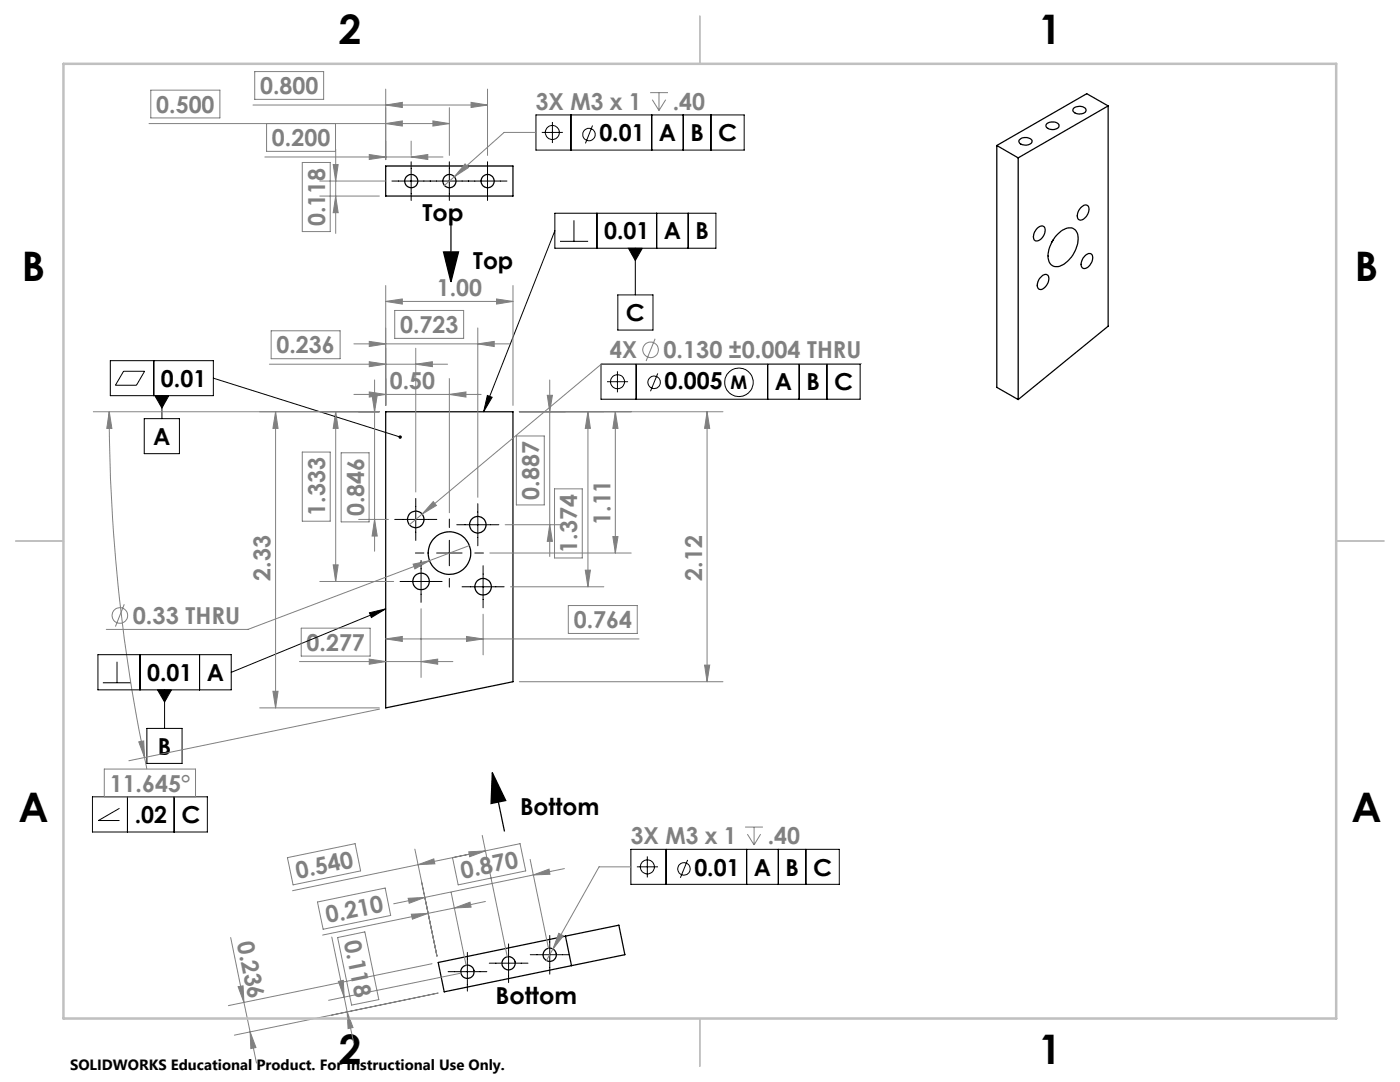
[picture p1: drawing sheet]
<svg xmlns="http://www.w3.org/2000/svg" width="279mm" height="216mm" viewBox="0 0 279 216" stroke-linecap="round" stroke-linejoin="round" font-family="sans-serif">
<g fill="none" stroke="#000" stroke-width=".25">
<path d="M77 33.1h25.4v6h-25.4zM198.9 29l4.3 2.5M198.9 29v48.3l4.3 2.4M203.2 31.5v48.2M203.4 27.9a1.69 1.69 0 0 1 2.6 .3 1.52 1.52 0 0 1-2.3 .6l-.3-.4zM208.9 24.7a1.62 1.62 0 0 1 2.4 .3 1.3 1.3 0 0 1-1.8 .8 .69 .69 0 0 1-.6-1.1zM214.3 21.6a1.67 1.67 0 0 1 2.4 .3 1.22 1.22 0 0 1-1.6 .8 .77 .77 0 0 1-.8-.3 .77 .77 0 0 1 0-.8zM221.2 21.1l-4.3-2.4-18 10.3M221.2 21.1l-18 10.4M221.2 21.1v44l-18 14.6M88.5 50.3h3l-1.5 6zM90 44.3v12"/>
<path d="M207.1 45.4a.85 .85 0 0 1 1.2-.2 .85 .85 0 0 1 .2 1.2 1.86 1.86 0 0 1-1.9 1.6 1.81 1.81 0 0 1 .5-2.6zM207.9 55.1a.83 .83 0 0 1 1.2-.2 .83 .83 0 0 1 .2 1.2 1.86 1.86 0 0 1-1.9 1.6 1.75 1.75 0 0 1 .5-2.6zM210.2 47.9l-.3 .4M210.9 46.9a2.93 2.93 0 0 1 3.4-1.2 3 3 0 0 1 .5 3.6 5.8 5.8 0 0 1-3.6 3.9 1.78 1.78 0 0 1-2-2.1 6.7 6.7 0 0 1 1.7-4.2zM215.7 41.5a.97 .97 0 0 1 1.5-.3 2.18 2.18 0 0 1-1.7 2.7 1.42 1.42 0 0 1 0-2.2zM216.6 50.9a.79 .79 0 0 1 1.1-.3 .79 .79 0 0 1 .4 1 1.91 1.91 0 0 1-2 1.9 1.68 1.68 0 0 1 .4-2.4zM77 82.2h25.4v53.8l-25.4 5.3zM98.2 154.2l2.7 5.5-2.9 .6zM98.2 154.2l2.5 11.7M112.9 186.8l-25.4 5.3 1.2 5.8 25.4-5.2M112.9 186.8l1.2 5.9M112.9 186.8l10.6-2.2 1.2 5.9-10.6 2.2"/>
<circle cx="82.1" cy="36.1" r="1.32"/>
<circle cx="89.7" cy="36.1" r="1.32"/>
<circle cx="97.3" cy="36.1" r="1.32"/>
<circle cx="83" cy="103.6" r="1.66"/>
<circle cx="84" cy="116" r="1.66"/>
<circle cx="89.7" cy="110.4" r="4.3"/>
<circle cx="95.3" cy="104.7" r="1.65"/>
<circle cx="96.4" cy="117.1" r="1.65"/>
<circle cx="93.3" cy="193.9" r="1.32"/>
<circle cx="101.5" cy="192.2" r="1.32"/>
<circle cx="109.7" cy="190.5" r="1.32"/>
</g>
<g fill="none" stroke="#808080" stroke-width=".2">
<path d="M30.1 18h13.8v5.5h-13.8zM50.8 14.3h13.8v5.5h-13.8zM77 17.8v14.1M97.3 17.8v13.2M129.8 18.5h3.5M130.2 19.9l1.3 2.1M131.5 18.5v3.5M132.9 19.9l-1.4 2.1M29.7 24.7h60M50.5 21h46.8M52.8 31.3h35.6M53.2 24.7v5.5h13.8v-5.5"/>
<path d="M60.3 32.4h5.6v13.8h-5.6zM63.8 36.1h13.1M63.8 39.1h11.9M66.5 32.8h1l-.5 3.3zM67 39.1l.5 3.3h-1zM67 29.8v16.8M73.7 30.8l3.3 .5-3.3 .5zM77 24.7l3.3-.6v1.1zM77 21l3.3-.6v1zM82.1 31.3l3.3-.5v1zM82.1 28.2v2.8M86.4 24.1l3.3 .6-3.3 .5z"/>
<path d="M89.7 21.5v9.5M90.7 35.3l-2 1.7M92.8 32.7l.7 .7-2.8 1.9zM94 20.4l3.3 .6-3.3 .4zM107 26.4h-6.4l-9.9 8.9M77 57v23.9M99.1 59.7l3.3 .4-3.3 .6zM102.4 57v23.9M53.8 72.7h35.5M54.1 66h13.8v5.6h-13.8zM70.6 68.6h31.1M70.6 78.7h25.4"/>
<path d="M73.7 72.2l3.3 .5-3.3 .5zM73.7 68.1l3.3 .5-3.3 .5zM73.7 78.2l3.3 .5-3.3 .5zM74.3 78.9h1l-.5 3.3zM74.8 75.8v34.2M77 60.1l3.3-.4v1zM77 60.1h25.4M78.8 61.9h13.7v5.6h-13.7zM83 72.7l3.3-.5v1zM83 69.5v28.7M89.7 78.7l3.3-.5v1zM89.7 75.5v26.8"/>
<path d="M95.4 68.6l3.2-.5v1zM95.4 65.4v33.8M109.2 78.9h1l-.5 3.3zM109.7 75.8v35.3M130.7 67.6l-1.8 4.4M171.9 72.6h-51.8l-35.9 30M18.6 82.2h57.1M21.8 82.2l.5 3.3h-1zM21.8 82.2a340.1 340.1 0 0 0 7.1 69M55 82.2l.5 3.3h-1zM55 82.2v59.1M60.3 90.2h5.6v13.8h-5.6z"/>
<path d="M67 82.2l.5 3.3h-1zM67 82.2v33.8M68.1 90.3h5.6v13.8h-5.6zM103 87h5.6v13.8h-5.6zM103.6 82.2h40.7M110.7 97.5h5.5v13.8h-5.5zM117.3 82.2l.5 3.3h-1zM117.3 82.2v34.9M122.8 82.2l.5 3.3h-1zM122.8 82.2v28.1M141.1 82.2l.5 3.3h-1zM141.1 82.2v53.8"/>
<path d="M63.8 116h14.8M66.5 112.7h1l-.5 3.3zM71.6 103.6h5.9M74.8 103.6l.5 3.4h-1zM82.4 112.6l3.3-.7-2.9 1.6zM84.2 102.6l-2.5 2.1M86.5 100.1l.6 .8-2.9 1.7zM93.7 108.9l-44.2 16.7h-28.3M97.8 110.3h28.2M100.8 104.7h12.1M101.9 117.1h18.6M109.7 104.7l.5 3.3h-1z"/>
<path d="M116.8 113.8h1l-.5 3.3zM122.3 107.1h1l-.5 3.2zM24.8 120.6l-1.8 4.4M54.5 137.9h1l-.5 3.4zM59.8 132h30.6M60.1 125.3h13.8v5.6h-13.8zM73.7 131.5l3.3 .5-3.3 .5zM77 127.5l3.3-.5v1zM77 127.5h50.5M84 132l3.3-.5v1zM84 121.5v13.7M93.1 127l3.3 .5-3.3 .5z"/>
<path d="M96.4 122.6v8.1M103.6 136h40.7M113.4 120.8h13.8v5.6h-13.8zM140.6 132.7h1l-.5 3.3zM20.8 153.5h18.2v5.5h-18.2zM27.7 148l1-.2 .2 3.4zM28.9 151.2l.4 2.3M51.8 141.3h23.9M75.7 141.5l-50 10.3M57.4 171.1l13.5-2.8 1.1 5.5-13.5 2.8zM63.4 180l13.5-2.8 1.1 5.5-13.5 2.7zM81.5 179.2l3.3-.1-3.1 1.1z"/>
<path d="M82.8 169.4l4.4 21.4M83.4 172.5l3.2-1.1 .2 1zM83.4 172.5l-25 5.2M84.8 179.1l-6.2 1.2M90 178l3 14.7M90.3 171.1l13.5-2.8 1.1 5.5-13.5 2.8zM93.6 170l3.3-.2-3.2 1.2zM96.2 166.7l5 24.3M96.9 179.9l-6.2 1.3M96.9 169.8l-13.5 2.7M105.8 171.5l3.7 17.8M106.4 174.6l3.2-1.2 .1 1z"/>
<path d="M106.4 174.6l-21.6 4.5M112.6 173.3l-6.2 1.3M125.9 173h-6.3l-9.3 16.4M148.7 165h3.6M149.2 166.4l1.3 2.2M150.5 165v3.6M151.8 166.4l-1.3 2.2M46 187.1l2.7 12.9M47.5 196.9l1-.2 .2 3.3zM66.2 187l3.1 14.9M67.4 187.1l5.4-1.2 2.8 13.6-5.4 1.1zM67.5 195.8l1-.2 .2 3.4z"/>
<path d="M82.1 182.4l3.3-.2-3.1 1.2zM86.2 192.3l-40.6 8.4M87.4 198.2l-40.6 8.4M90.7 181.2l3.1-1.2 .2 1zM90.7 181.2l-26.3 5.4M92 194.2l-26.4 5.4M110.3 189.4l-1.3 2.3M111.5 186.2l.9 .5-2.1 2.7zM48.7 200l1.2 5.9M49.9 205.9l1.2 3.1-1 .2zM49.9 205.9l1.3 6.2M69.3 201.9l1.1 3.1-.9 .2z"/>
<path d="M69.3 201.9l1.3 6.2"/>
<circle cx="129.9" cy="69.8" r="1.55"/>
<circle cx="23.9" cy="122.8" r="1.56"/>
</g>
<g fill="none" stroke="#000" stroke-width=".2">
<path d="M78.2 36.1h23M82.1 32.3v7.7M89.7 32.3v7.7M97.3 32.3v7.7M107 22.9h41.5v7.1h-41.5zM108.1 26.4h4.2M110.2 24.3v4.2M113.9 22.9v7.1M118.3 25l-1.5 3.6M130.1 22.9v7.1M136.3 22.9v7.1M141.9 22.9v7.1"/>
<path d="M110.7 42.5h32.2v7h-32.2zM110.7 46l-14.2 36.2M111.8 48.2h5.6M114.5 44v4.2M119.1 42.5v7M123.3 58.8h7v7.1h-7zM125.4 49.5h2.8l-1.4 2.5zM126.8 49.5v9.3M131.1 42.5v7M137.3 42.5v7M22 72h20.6v7h-20.6zM24.7 74.1h4.2l-1.7 2.8h-4.2z"/>
<path d="M30.7 72v7M30.9 79h2.8l-1.4 2.4zM32.3 79v4.5M42.6 75.5l37.3 11.7M97.3 78.9l.9 .4-1.7 2.9zM119.9 72.7h51.8v7h-51.8zM121.1 76.2h4.2M123.2 74.1v4.2M127 72.7v7M131.3 74.5l-1.5 3.6M153.2 72.7v7M159.5 72.7v7"/>
<path d="M165 72.7v7M28.8 83.5h7v7h-7zM83 99.4v8.4M78.8 103.6h8.4M79.8 116h8.4M82.9 110.3h1.7M84 111.8v8.4M87.1 110.3h5.1M89.7 103.6v1.7M89.7 107.8v5.1M89.7 115.4v1.8M91.2 104.7h8.4"/>
<path d="M92.2 117.1h8.4M94.8 110.3h1.7M95.4 100.5v8.4M96.4 112.9v8.4M19.5 130.6h26.6v7.1h-26.6zM20.5 136.2h5.6M23.4 132v4.2M27.9 130.6v7.1M31.4 137.7h2.8l-1.4 2.4zM32.8 137.7v7.6M39.8 130.6v7.1M73.7 122.3l3.3-.8-2.9 1.7z"/>
<path d="M77 121.5l-30.9 12.7M18.5 159h22.9v7h-22.9zM25.4 159v7M29.3 145.3h7v7h-7zM34.7 159v7M23.8 161.3l-4.2 2.4h4.2M125.9 169.5h41.6v7h-41.6zM127.1 173h4.2M129.2 170.9v4.2M132.9 169.5v7M137.2 171.6l-1.4 3.6M149 169.5v7"/>
<path d="M155.3 169.5v7M160.8 169.5v7M89.4 193.9h7.8M93.3 190v7.8M97.6 192.2h7.8M101.5 188.3v7.8M105.8 190.5h7.8M109.7 186.7v7.7"/>
<circle cx="110.2" cy="26.4" r="1.4"/>
<circle cx="117.5" cy="26.9" r="1.24"/>
<circle cx="123.2" cy="76.2" r="1.4"/>
<circle cx="130.5" cy="76.3" r="1.25"/>
<circle cx="147.5" cy="76.3" r="2.85"/>
<circle cx="129.2" cy="173" r="1.4"/>
<circle cx="136.5" cy="173.4" r="1.26"/>
</g>
<path d="M139.7 3.2v9.5M3.1 107.9h9.6M266.7 107.9h9.5M139.7 203.2v9.6" fill="none" stroke="#c0c0c0" stroke-width=".25"/>
<path d="M12.7 12.7h254v190.5h-254z" fill="none" stroke="#c0c0c0" stroke-width=".5"/>
<g fill="#000">
<path d="M88.5 50.3h3l-1.5 6zM98.2 154.2l2.7 5.5-2.9 .6z"/>
<path d="M79.6 87v.1a.34 .34 0 0 0 .1 .4 .34 .34 0 0 0 .5-.2l-.3-.1h.3a.34 .34 0 0 0-.2-.3 .34 .34 0 0 0-.4 .1zM73.7 122.3l3.3-.8-2.9 1.7zM97.3 78.9l.9 .4-1.7 2.9zM30.9 79l1.4 2.4 1.4-2.4zM31.4 137.7l1.4 2.4 1.4-2.4zM125.4 49.5l1.4 2.5 1.4-2.5z"/>
</g>
<g fill="#808080">
<path d="M83 72.7l3.3-.5v1zM73.7 72.2l3.3 .5-3.3 .5zM95.4 68.6l3.2-.5v1zM73.7 68.1l3.3 .5-3.3 .5zM84 132l3.3-.5v1zM73.7 131.5l3.3 .5-3.3 .5zM93.1 127l3.3 .5-3.3 .5zM77 127.5l3.3-.5v1zM89.7 78.7l3.3-.5v1zM73.7 78.2l3.3 .5-3.3 .5zM86.4 24.1l3.3 .6-3.3 .5zM77 24.7l3.3-.6v1.1z"/>
<path d="M86.5 100.1l-2.3 2.5 2.9-1.7zM82.4 112.6l.4 .9 2.9-1.6zM21.8 82.2l.5 3.3h-1zM27.7 148l1-.2 .2 3.4zM92.8 32.7l-2.1 2.6 2.8-1.9zM111.5 186.2l-1.2 3.2 2.1-2.7z"/>
<path d="M82.1 31.3l3.3-.5v1zM73.7 30.8l3.3 .5-3.3 .5zM94 20.4l3.3 .6-3.3 .4zM77 21l3.3-.6v1z"/>
<path d="M90.7 181.2l3.1-1.2 .2 1zM82.1 182.4l3.3-.2-3.1 1.2zM93.6 170l3.3-.2-3.2 1.2zM83.4 172.5l3.2-1.1 .2 1zM106.4 174.6l3.2-1.2 .1 1zM81.5 179.2l3.3-.1-3.1 1.1z"/>
<path d="M54.5 137.9h1l-.5 3.4zM55 82.2l.5 3.3h-1zM74.8 103.6l.5 3.4h-1zM74.3 78.9h1l-.5 3.3zM66.5 112.7h1l-.5 3.3zM67 82.2l.5 3.3h-1zM116.8 113.8h1l-.5 3.3zM117.3 82.2l.5 3.3h-1zM109.7 104.7l.5 3.3h-1zM109.2 78.9h1l-.5 3.3z"/>
<path d="M66.5 32.8h1l-.5 3.3zM67 39.1l.5 3.3h-1z"/>
<path d="M141.1 82.2l.5 3.3h-1zM140.6 132.7h1l-.5 3.3zM122.8 82.2l.5 3.3h-1zM122.3 107.1h1l-.5 3.2z"/>
<path d="M67.5 195.8l1-.2 .2 3.4zM69.3 201.9l1.1 3.1-.9 .2zM47.5 196.9l1-.2 .2 3.3zM49.9 205.9l1.2 3.1-1 .2z"/>
<path d="M77 60.1l3.3-.4v1zM99.1 59.7l3.3 .4-3.3 .6z"/>
</g>
<g font-size="8.1">
<text x="67.6" y="8.9">2</text>
<text x="207.3" y="8.9">1</text>
<text x="4.4" y="56.2">B</text>
<text x="270.4" y="56.2">B</text>
<text x="3.7" y="164.1">A</text>
<text x="269.7" y="164.1">A</text>
<text x="67.6" y="212.4">2</text>
<text x="207.3" y="212.4">1</text>
</g>
<g font-size="4.7" fill="#808080">
<text x="31.2" y="22.5">0.500</text>
<text x="51.9" y="18.8">0.800</text>
<text x="107" y="21.9">3X M3 x 1</text>
<text x="134.3" y="21.9">.40</text>
<text x="54.3" y="29.2">0.200</text>
<text x="64.9" y="45.1" transform="rotate(-90 64.9 45.1)">0.118</text>
<text x="87.2" y="59.1">1.00</text>
<text x="55.2" y="70.5">0.236</text>
<text x="79.9" y="66.5">0.723</text>
<text x="121.7" y="71.5">4X</text>
<text x="132.4" y="71.5">0.130 ±0.004 THRU</text>
<text x="77.8" y="77.7">0.50</text>
<text x="107.6" y="99.7" transform="rotate(-90 107.6 99.7)">0.887</text>
<text x="64.9" y="102.9" transform="rotate(-90 64.9 102.9)">1.333</text>
<text x="72.7" y="103" transform="rotate(-90 72.7 103)">0.846</text>
<text x="121.8" y="104.7" transform="rotate(-90 121.8 104.7)">1.11</text>
<text x="115.2" y="110.2" transform="rotate(-90 115.2 110.2)">1.374</text>
<text x="54" y="115.8" transform="rotate(-90 54 115.8)">2.33</text>
<text x="140.1" y="115.9" transform="rotate(-90 140.1 115.9)">2.12</text>
<text x="26.5" y="124.5">0.33 THRU</text>
<text x="114.5" y="125.4">0.764</text>
<text x="61.2" y="129.9">0.277</text>
<text x="21.9" y="158">11.645°</text>
<text x="125.9" y="168.4">3X M3 x 1</text>
<text x="153.2" y="168.4">.40</text>
<text x="59.3" y="175.3" transform="rotate(-12 59.3 175.3)">0.540</text>
<text x="92.3" y="175.3" transform="rotate(-12 92.3 175.3)">0.870</text>
<text x="65.3" y="184.2" transform="rotate(-12 65.3 184.2)">0.210</text>
<text x="47.3" y="188.1" transform="rotate(78 47.3 188.1)">0.236</text>
<text x="68.6" y="187.9" transform="rotate(78 68.6 187.9)">0.118</text>
</g>
<g font-size="4.7">
<text x="119.6" y="28.2">0.01</text>
<text x="131.5" y="28.2">A</text>
<text x="137.8" y="28.2">B</text>
<text x="143.3" y="28.2">C</text>
<text x="84.3" y="44.2">Top</text>
<text x="120.6" y="47.8">0.01</text>
<text x="132.5" y="47.8">A</text>
<text x="138.8" y="47.8">B</text>
<text x="94.4" y="53.7">Top</text>
<text x="124.9" y="64.1">C</text>
<text x="32.1" y="77.2">0.01</text>
<text x="132.6" y="77.6">0.005</text>
<text x="154.7" y="77.9">A</text>
<text x="160.9" y="77.9">B</text>
<text x="166.5" y="77.9">C</text>
<text x="30.6" y="88.8">A</text>
<text x="29.4" y="135.9">0.01</text>
<text x="41.3" y="135.9">A</text>
<text x="31.5" y="150.6">B</text>
<text x="26.9" y="164.3">.02</text>
<text x="36.2" y="164.3">C</text>
<text x="103.8" y="162.6">Bottom</text>
<text x="138.6" y="174.7">0.01</text>
<text x="150.5" y="174.7">A</text>
<text x="156.8" y="174.7">B</text>
<text x="162.3" y="174.7">C</text>
<text x="98.9" y="200.4">Bottom</text>
</g>
<text font-size="3.7" x="145.8" y="77.6">M</text>
<text font-size="3" x="14" y="213.5">SOLIDWORKS Educational Product. For Instructional Use Only.</text>
</svg>
